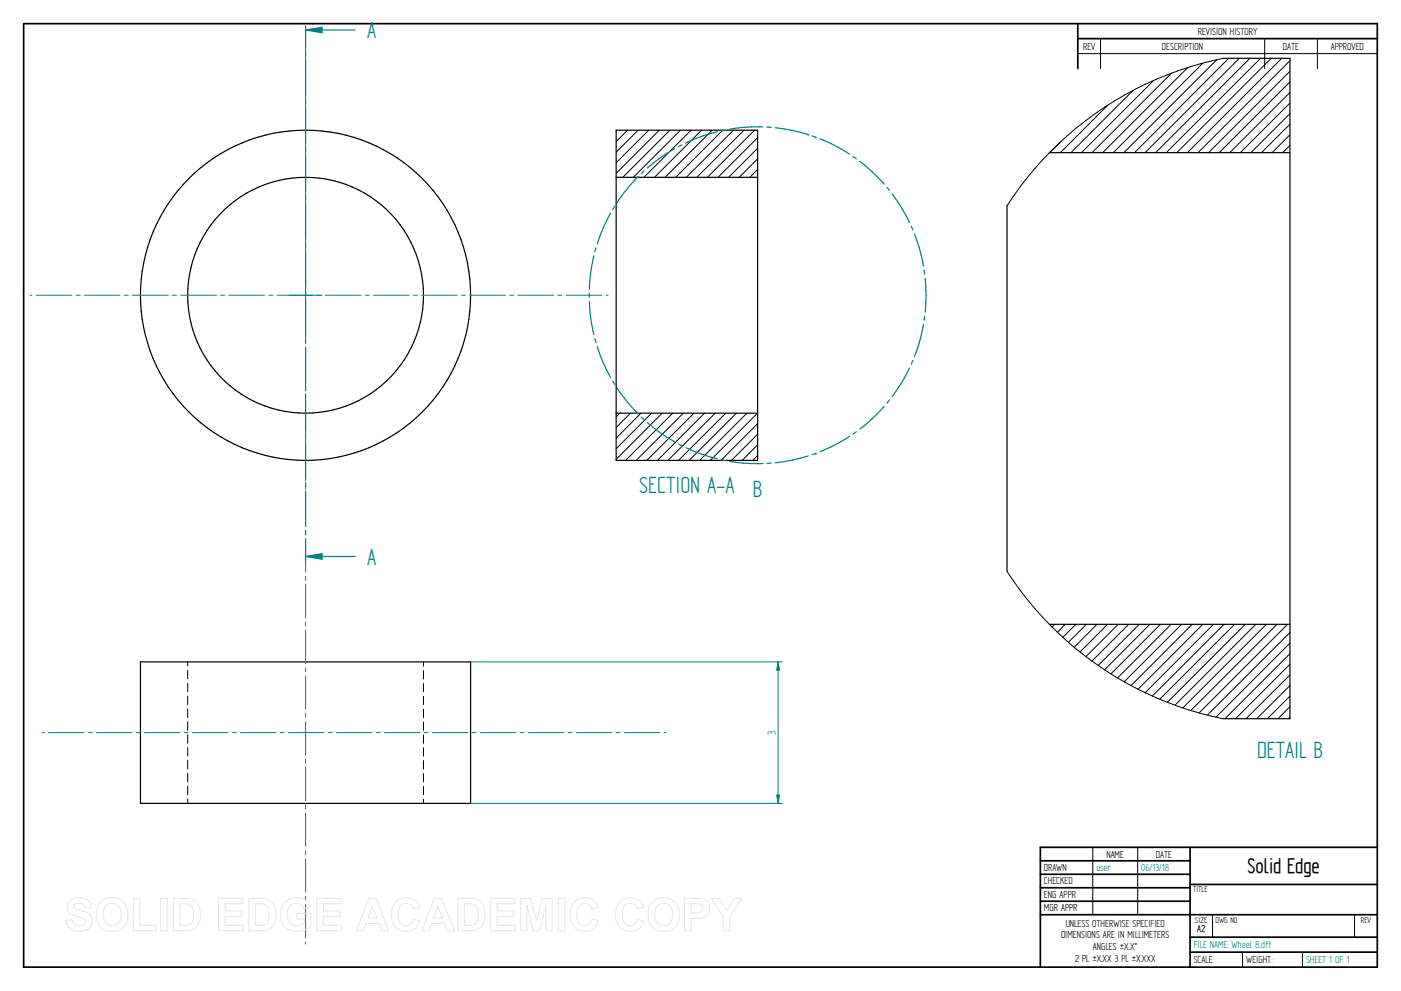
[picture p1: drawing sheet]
<svg xmlns="http://www.w3.org/2000/svg" width="594mm" height="420mm" viewBox="0 0 594 420" stroke-linecap="round" stroke-linejoin="round" font-family="sans-serif">
<g fill="none" stroke="#000" stroke-width=".72">
<path d="M10 10h574v400h-574zM457 10v19.1M457 16.4h127M504.6 359.2v50.8M584 359.2h-142.9v50.8M441.1 365h63.5M441.1 370.7h63.5M441.1 376.4h63.5M504.6 375h79.4M441.1 382.1h63.5M441.1 387.8h142.9M504.6 397.3h79.4"/>
<path d="M504.6 403.7h79.4"/>
</g>
<g fill="none" stroke="#000" stroke-width=".42">
<path d="M466.7 16.4v12.7M536.3 16.4v12.7M558.6 16.4v12.7M457 22.7h127M79.6 280.6v1.8M79.6 284.3v3.5M79.6 289.7v3.6M79.6 295.1v3.6M179.6 280.6v1.8M179.6 284.3v3.6M179.6 289.7v3.6M179.6 295.2v3.6"/>
<path d="M79.6 300.6v3.6M79.6 306.1v3.6M79.6 311.5v3.6M79.6 317v3.5M179.6 300.7v3.5M179.6 306.1v3.6M179.6 311.6v3.6M179.6 317v3.6M79.6 322.4v3.6M79.6 327.9v3.6M79.6 333.3v3.6M79.6 338.8v1.8"/>
<path d="M179.6 322.5v3.6M179.6 327.9v3.6M179.6 333.4v3.6M179.6 338.8v1.8M463.4 359.2v28.6M482.4 359.2v28.6M514.2 387.9v9.4M574.4 387.9v9.4M526.9 403.7v6.3M552.3 403.7v6.3"/>
</g>
<g fill="none" stroke="#000" stroke-width=".51">
<path d="M59.6 280.6h140v60h-140z"/>
<circle cx="129.6" cy="125.2" r="50"/>
<circle cx="129.6" cy="125.2" r="70"/>
</g>
<g fill="none" stroke="#008080" stroke-width=".42">
<path d="M129.6 12.7v.8M129.6 15.3v14.1M129.6 31.2v1.7M129.6 34.7v14.1M129.6 50.6v1.7M129.6 54.1v14.1M129.6 70v1.7M129.6 73.5v14M129.6 89.4v1.7M129.6 92.8v14.1M129.6 108.7v1.7M129.6 112.2v33.5"/>
<path d="M12.7 125.2h.8M15.3 125.2h15.2M32.3 125.2h1.7M35.8 125.2h15.1M52.7 125.2h1.7M56.2 125.2h15.1M73.1 125.2h1.7M76.6 125.2h15.2M93.5 125.2h1.7M97.1 125.2h15.1M114 125.2h1.7M117.5 125.2h19.1"/>
<path d="M137.9 125.2h15.1M154.8 125.2h1.7M158.3 125.2h15.2M175.3 125.2h1.7M178.8 125.2h15.1M195.7 125.2h1.7M199.2 125.2h15.1M216.1 125.2h1.7M219.6 125.2h15.2M236.6 125.2h1.6M240.1 125.2h15.1M257 125.2h.8"/>
<path d="M129.6 147.5v1.7M129.6 151v14.1M129.6 166.8v1.8M129.6 170.3v14.1M129.6 186.2v1.8M129.6 189.7v14.1M129.6 205.6v1.7M129.6 209.1v14.1M129.6 225v1.7M129.6 228.5v14.1M129.6 244.3v1.8M129.6 247.9v14.1"/>
<path d="M129.6 263.7v1.7M129.6 267.3v14M129.6 283.1v1.7M129.6 286.6v14.1M18 310.6h.8M20.6 310.6h15M37.5 310.6h1.7M40.9 310.6h15.1M57.8 310.6h1.7M61.3 310.6h15.1M78.1 310.6h1.7M81.7 310.6h15"/>
<path d="M98.5 310.6h1.7M102 310.6h15M118.8 310.6h1.7M122.3 310.6h15.1M129.6 302.5v1.7M129.6 306v14.1M139.2 310.6h1.7M142.7 310.6h15M159.5 310.6h1.7M163 310.6h15.1M179.9 310.6h1.7M183.4 310.6h15"/>
<path d="M200.2 310.6h1.7M203.7 310.6h15.1M220.5 310.6h1.7M224.1 310.6h15M240.9 310.6h1.7M244.4 310.6h15.1M261.2 310.6h1.8M264.7 310.6h15.1M281.6 310.6h.8M129.6 321.9v1.7M129.6 325.4v14.1M129.6 341.2v1.7"/>
<path d="M129.6 344.8v14M129.6 360.6v1.7M129.6 364.1v14.1M129.6 380v1.7M129.6 383.5v14.1M129.6 399.4v.9"/>
</g>
<g fill="none" stroke="#008080" stroke-width=".51">
<path d="M150.6 12.7h-21v7.5M129.6 22v1.7M129.6 25.5v15M129.6 42.3v1.7M129.6 45.8v15M129.6 62.6v1.7M129.6 66.1v15M129.6 82.8v1.8M129.6 86.4v14.9M129.6 103.2v1.7M129.6 106.6v15.1M129.6 123.4v1.7"/>
<path d="M129.6 127v14.9M129.6 143.7v1.8M129.6 147.2v15M129.6 164v1.7M129.6 167.5v15M129.6 184.3v1.7M129.6 187.8v15M129.6 204.6v1.7M129.6 208.1v15M129.6 224.9v1.7M129.6 228.4v7.5"/>
</g>
<path d="M129.6 12.7l7-1.1v2.3z" fill="#008080"/>
<path d="M129.6 12.7l7-1.1v2.3zM129.6 235.9h21" fill="none" stroke="#008080" stroke-width=".51"/>
<path d="M129.6 235.9l7-1.2v2.4z" fill="#008080"/>
<path d="M129.6 11v1.7M391.6 137.5l-1.9 8.3-1.9 5.4M392.1 134l-.2 1.7M392.7 125.2l-.4 7M385.7 156l-3 5.6-4.4 6.5M387.1 152.8l-.7 1.6M375 172.3l-5.4 5.5-5 4.1M377.2 169.6l-1.1 1.3M360.2 185l-7.8 4.5-4.7 2M363.2 183l-1.4 1M129.6 235.9l7-1.2v2.4zM129.6 235.9v1.8" fill="none" stroke="#008080" stroke-width=".51"/>
<g fill="none" stroke="#000" stroke-width=".42">
<path d="M261.6 55.2l-.3 .3M266.1 55.2l-4.8 4.8M270.6 55.2l-9.3 9.3M275.1 55.2l-13.8 13.8M279.6 55.2l-18.3 18.3M284 55.2l-19.9 20M288.5 55.2l-19.9 20M293 55.2l-20 20M297.5 55.2l-20 20M302 55.2l-20 20M306.5 55.2l-20 20M311 55.2l-20 20"/>
<path d="M315.5 55.2l-20 20M320 55.2l-20 20M321.3 58.4l-16.8 16.8M321.3 62.9l-12.4 12.3M321.3 67.4l-7.9 7.8M321.3 71.9l-3.4 3.3M262.8 175.2l-1.5 1.5M267.3 175.2l-6 6.1M271.8 175.2l-10.5 10.6M276.3 175.2l-15 15M280.8 175.2l-19.5 19.5M285.3 175.2l-20 20"/>
<path d="M289.8 175.2l-20 20M294.3 175.2l-20 20M298.7 175.2l-19.9 20M303.3 175.2l-20.1 20M307.8 175.2l-20.1 20M312.2 175.2l-20 20M316.7 175.2l-20 20M321.2 175.2l-20 20M321.3 179.6l-15.6 15.6M321.3 184.1l-11.1 11.1M321.3 188.6l-6.6 6.6M321.3 193.1l-2.1 2.1"/>
</g>
<path d="M261.3 55.2h60v140h-60zM261.3 75.2h60M261.3 175.2h60" fill="none" stroke="#000" stroke-width=".51"/>
<circle cx="346" cy="192.2" r=".25" fill="#008080"/>
<g fill="none" stroke="#008080" stroke-width=".51">
<path d="M304.1 55.9a63.3 63.3 0 0 0-13.3 4.7M307.5 55.1l-1.6 .4M323.5 53.8l-8.3 .2-5.9 .8M325.3 53.9l1.7 .1M328.8 54.2h.3a70.2 70.2 0 0 1 13.6 2.9M270.6 74.8l-5.9 6.7-3 4.4M273.1 72.4l-1.2 1.2M286.1 63.1l-.5 .2a66.1 66.1 0 0 0-11.1 7.9M289.2 61.4l-1.6 .8M258.9 90.4a66.2 66.2 0 0 0-5.6 13M260.7 87.4l-.9 1.5M251.8 108.5l-1.4 8-.5 6.1"/>
<path d="M252.7 105.1l-.4 1.7M249.8 124.4v1.7M249.9 127.8a63.5 63.5 0 0 0 1.9 14.1M252.3 143.6l.5 1.7M253.3 147l.1 .4a66.6 66.6 0 0 0 5.5 12.6M259.8 161.6l.9 1.4M261.7 164.5l3 4.3 5.9 6.8M271.9 176.8l1.3 1.2M274.5 179.2a68.2 68.2 0 0 0 11.6 8.1M287.7 188.2l1.5 .8M290.8 189.8l1 .4a66.7 66.7 0 0 0 12.4 4.3M305.9 194.9l1.7 .4"/>
<path d="M309.4 195.6l5.8 .7 8.3 .3M327 196.3l-1.7 .2M342.7 193.3a75.6 75.6 0 0 1-13.9 2.9M346 192.2l-1.6 .5"/>
</g>
<circle cx="342.7" cy="57.1" r=".25" fill="#008080"/>
<path d="M344.3 57.6l1.7 .6" fill="none" stroke="#008080" stroke-width=".51"/>
<circle cx="346" cy="58.2" r=".25" fill="#008080"/>
<path d="M347.6 58.8l4.8 2.1 7.8 4.5M361.7 66.3l1.4 1.1M364.6 68.4a66 66 0 0 1 10.3 9.7M376.1 79.5l1.1 1.3M378.3 82.2l.5 .7a67.3 67.3 0 0 1 6.8 11.4M386.4 95.9l.7 1.6M387.8 99.2l1.9 5.4 1.9 8.2M391.9 114.6l.2 1.7M392.3 118.1l.4 7.1" fill="none" stroke="#008080" stroke-width=".51"/>
<g fill="none" stroke="#000" stroke-width=".42">
<path d="M480.5 38.3l-26.4 26.4M489.2 34.1l-30.6 30.6M496.8 31l-33.7 33.7M503.7 28.6l-36.1 36.1M510.1 26.8l-38 37.9M516 25.3l-39.5 39.4M518.6 24.7a142.6 142.6 0 0 0-91.6 62.5M521 24.7l-39.9 40M525.5 24.7l-39.9 40M530 24.7l-40 40M534.5 24.7l-40 40M539 24.7l-40 40"/>
<path d="M543.5 24.7l-40 40M547 25.7l-39 39M547 30.2l-34.5 34.5M547 34.7l-30 30M547 39.2l-25.5 25.5M469.8 44.5l-20.2 20.2M547 43.7l-21.1 21M547 48.2l-16.6 16.5M547 52.7l-12.1 12M547 57.1l-7.6 7.6M449.7 60.2l-4.6 4.5M547 61.6l-3.1 3.1"/>
<path d="M427 242.2a143.6 143.6 0 0 0 33.5 36.2M447.2 264.7l-1.1 1.1M451.7 264.7l-3.3 3.4M456.2 264.7l-5.5 5.5M460.5 278.4a141.8 141.8 0 0 0 34.4 19.3M460.7 264.7l-7.7 7.6M465.2 264.7l-9.7 9.7M469.6 264.7l-11.6 11.7M474.1 264.7l-13.6 13.7M478.6 264.7l-15.6 15.6M483.1 264.7l-17.4 17.5M487.6 264.7l-19.2 19.3"/>
<path d="M492.1 264.7l-21 21M496.6 264.7l-22.7 22.7M501.1 264.7l-24.4 24.4M505.5 264.7l-25.9 26M510 264.7l-27.4 27.5M514.6 264.7l-29 29M519 264.7l-30.4 30.4M523.5 264.7l-31.7 31.8M528 264.7l-33 33.1M532.5 264.7l-34.2 34.3M537 264.7l-35.4 35.4M541.5 264.7l-36.6 36.5"/>
<path d="M546 264.7l-37.5 37.6M547 268.2l-35 35M547 272.7l-31.4 31.4M547 277.2l-27.6 27.5M494.9 297.7a137.2 137.2 0 0 0 23.7 7M547 281.6l-23.1 23.1M547 286.2l-18.6 18.5M547 290.7l-14.1 14M547 295.1l-9.6 9.6M547 299.6l-5.1 5.1M547 304.1l-.6 .6"/>
</g>
<path d="M518.7 24.7h28.3v280h-28.3M445 64.7h102M427 87.3v154.9M445 264.7h102" fill="none" stroke="#000" stroke-width=".51"/>
<path d="M199.6 280.6h132.1M329.3 337.1h1.2l-.6 3.5zM199.6 340.6h132.1" fill="none" stroke="#008080" stroke-width=".42"/>
<path d="M329.3 337.1h1.2l-.6 3.5z" fill="#008080"/>
<path d="M329.9 280.6l.6 3.5h-1.2z" fill="none" stroke="#008080" stroke-width=".42"/>
<path d="M329.9 280.6l.6 3.5h-1.2z" fill="#008080"/>
<path d="M329.9 280.6v60" fill="none" stroke="#008080" stroke-width=".42"/>
<g fill="none" stroke="#e6e6e6" stroke-width=".42">
<path d="M29.6 381.8a6.5 6.5 0 0 1 8.5 .8l.6 2.2-2.8 .1a2.7 2.7 0 0 0-2.1-2 2.7 2.7 0 0 0-2.7 1.1 1.87 1.87 0 0 0 2.2 1.8l1.4 .4a4.4 4.4 0 0 1 4 6.2 6.4 6.4 0 0 1-9.1 1.3l-1.2-1.8-.5-1.7 2.7-.3a2.94 2.94 0 0 0 2.6 2.6 2.94 2.94 0 0 0 3.1-1.9 2.67 2.67 0 0 0-2.9-1.8 4.9 4.9 0 0 1-5-4.3l.4-1.6zM42.8 382.4a6.9 6.9 0 0 1 8.3-.8 6.9 6.9 0 0 1 3 7.7 6.7 6.7 0 0 1-8 5.5 6.7 6.7 0 0 1-5.1-8.3 6.1 6.1 0 0 1 1.8-4.1zM44.8 384.2a3.9 3.9 0 0 1 4.6-.8 3.9 3.9 0 0 1 2 4.3 3.8 3.8 0 0 1-1.9 4.3 3.8 3.8 0 0 1-4.6-.7 6.6 6.6 0 0 1-.1-7.1zM56.5 381h2.8v11.3h6.9v2.3h-9.7zM68.1 380.9h2.8v13.7h-2.8zM73.5 380.9h5a5.9 5.9 0 0 1 6.5 7 5.9 5.9 0 0 1-6.3 6.7h-5.2zM76.3 383.2h1.8a3.4 3.4 0 0 1 4 3.9v1.2a3.2 3.2 0 0 1-3.8 4h-2zM92.7 380.9h10.2v2.3h-7.4v3h6.9v2.4h-6.9v3.7h7.7v2.3h-10.5zM105.5 380.9h5.1a5.9 5.9 0 0 1 6.4 7 5.9 5.9 0 0 1-6.3 6.7h-5.2zM108.3 383.2h1.9a3.4 3.4 0 0 1 4 3.9v1.2a3.2 3.2 0 0 1-3.8 4h-2.1zM120.9 382.4a7.3 7.3 0 0 1 9.7 .1l1 2.2-2.7 .5a3.7 3.7 0 0 0-4.6-2 3.7 3.7 0 0 0-2.5 4.4 4.2 4.2 0 0 0 2.2 4.5 4.2 4.2 0 0 0 5-.8v-1.7h-3.2v-2.3h6v5.4a8.1 8.1 0 0 1-11.8-.8 8.3 8.3 0 0 1 .9-9.5zM134.4 380.9h10.2v2.3h-7.4v3h6.9v2.4h-6.9v3.7h7.6v2.3h-10.4z"/>
<path d="M156.4 380.9h3l5.5 13.7h-3l-1.2-3.1h-5.5l-1.1 3.1h-3zM157.9 384.1l1.9 5.1h-3.7zM167.7 382.5a6 6 0 0 1 10.2 2.1l-2.8 .7a3.2 3.2 0 0 0-3.9-2.2 3.2 3.2 0 0 0-2.4 3.8 4.6 4.6 0 0 0 2.5 5.5 3.2 3.2 0 0 0 4-2.8l2.6 .8a6.1 6.1 0 0 1-7.2 4.3 6.1 6.1 0 0 1-4.8-6.8 7.7 7.7 0 0 1 1.8-5.4zM184.1 380.9h3.1l5.5 13.7h-3l-1.2-3.1h-5.5l-1.1 3.1h-3zM185.7 384.1l1.9 5.1h-3.8zM194.2 380.9h5a5.9 5.9 0 0 1 6.5 7 5.9 5.9 0 0 1-6.3 6.7h-5.2zM197 383.2h1.8a3.4 3.4 0 0 1 4 3.9v1.2a3.2 3.2 0 0 1-3.8 4h-2zM208.1 380.9h10.2v2.3h-7.4v3h6.9v2.4h-6.9v3.7h7.6v2.3h-10.4zM220.8 380.9h4.2l2.5 9.3 2.4-9.3h4.2v13.7h-2.5l-.1-10.8-2.7 10.8h-2.7l-2.7-10.8v10.8h-2.6zM236.8 380.9h2.8v13.7h-2.8zM243.5 382.5a6 6 0 0 1 10.2 2.1l-2.8 .7a3.2 3.2 0 0 0-3.8-2.2 3.2 3.2 0 0 0-2.4 3.8 4.6 4.6 0 0 0 2.4 5.5 3.2 3.2 0 0 0 4-2.8l2.6 .8a6.1 6.1 0 0 1-7.2 4.3 6.1 6.1 0 0 1-4.7-6.8 7.7 7.7 0 0 1 1.7-5.4zM262.7 382.5a6 6 0 0 1 10.2 2.1l-2.7 .7a3.2 3.2 0 0 0-3.9-2.2 3.2 3.2 0 0 0-2.4 3.8 4.6 4.6 0 0 0 2.4 5.5 3.2 3.2 0 0 0 4-2.8l2.7 .8a6.1 6.1 0 0 1-7.2 4.3 6.1 6.1 0 0 1-4.8-6.8 7.7 7.7 0 0 1 1.7-5.4z"/>
<path d="M276.7 382.4a6.9 6.9 0 0 1 8.3-.8 6.9 6.9 0 0 1 3 7.7 6.7 6.7 0 0 1-8.1 5.5 6.7 6.7 0 0 1-5.1-8.3 6.1 6.1 0 0 1 1.9-4.1zM278.7 384.2a3.9 3.9 0 0 1 4.6-.8 3.9 3.9 0 0 1 1.9 4.3 3.8 3.8 0 0 1-1.8 4.3 3.8 3.8 0 0 1-4.7-.7 6.6 6.6 0 0 1 0-7.1zM290.3 380.9h5.2a4.4 4.4 0 0 1 5.4 4.3 4.4 4.4 0 0 1-5.4 4.2h-2.4v5.2h-2.8zM293.1 383.2h1.8a2.1 2.1 0 0 1 2.6 .6 2.1 2.1 0 0 1 0 2.6 3.4 3.4 0 0 1-2.9 .7h-1.5zM301.6 380.9h3.3l3.2 5.4 3.2-5.4h3.2l-5 7.9v5.8h-2.8v-5.8z"/>
</g>
<g font-size="11.3" fill="#008080">
<text x="155.7" y="16.2">A</text>
<text x="271.1" y="209.2">SECTION A-A B</text>
<text x="155.7" y="239.4">A</text>
<text x="533.1" y="321.6">DETAIL B</text>
</g>
<text font-size="10.1" x="529" y="370.2">Solid Edge</text>
<text font-size="5.6" fill="#008080" x="329.1" y="311.5" transform="rotate(-90 329.1 311.5)">3</text>
<g font-size="4.9">
<text x="507.9" y="14.7">REVISION HISTORY</text>
<text x="459.3" y="21">REV</text>
<text x="492.7" y="21">DESCRIPTION</text>
<text x="544" y="21">DATE</text>
<text x="564.3" y="21">APPROVED</text>
<text x="469.1" y="363.6">NAME</text>
<text x="490.1" y="363.6">DATE</text>
<text x="442.7" y="369.3">DRAWN</text>
<text x="442.7" y="375">CHECKED</text>
<text x="442.7" y="380.7">ENG APPR</text>
<text x="442.7" y="386.4">MGR APPR</text>
<text x="451.9" y="392.9">UNLESS OTHERWISE SPECIFIED</text>
<text x="449.9" y="397.9">DIMENSIONS ARE IN MILLIMETERS</text>
<text x="455.7" y="407.8">2 PL ±X.XX 3 PL ±X.XXX</text>
<text x="463.5" y="402.9">ANGLES ±X.X°</text>
<text x="506.2" y="408.3">SCALE:</text>
<text x="528.4" y="408.3">WEIGHT:</text>
</g>
<g font-size="4.9" fill="#008080">
<text x="464.9" y="369.3">user</text>
<text x="483.9" y="369.3">06/13/18</text>
<text x="506.2" y="402">FILE NAME: Wheel 8.dft</text>
<text x="553.8" y="408.4">SHEET 1 OF 1</text>
</g>
<text font-size="4.8" x="507.7" y="395.3">A2</text>
<g font-size="4.1">
<text x="505.9" y="378.3">TITLE</text>
<text x="506.9" y="391.1">SIZE</text>
<text x="515.4" y="391.1">DWG NO</text>
<text x="577" y="391.1">REV</text>
</g>
</svg>
